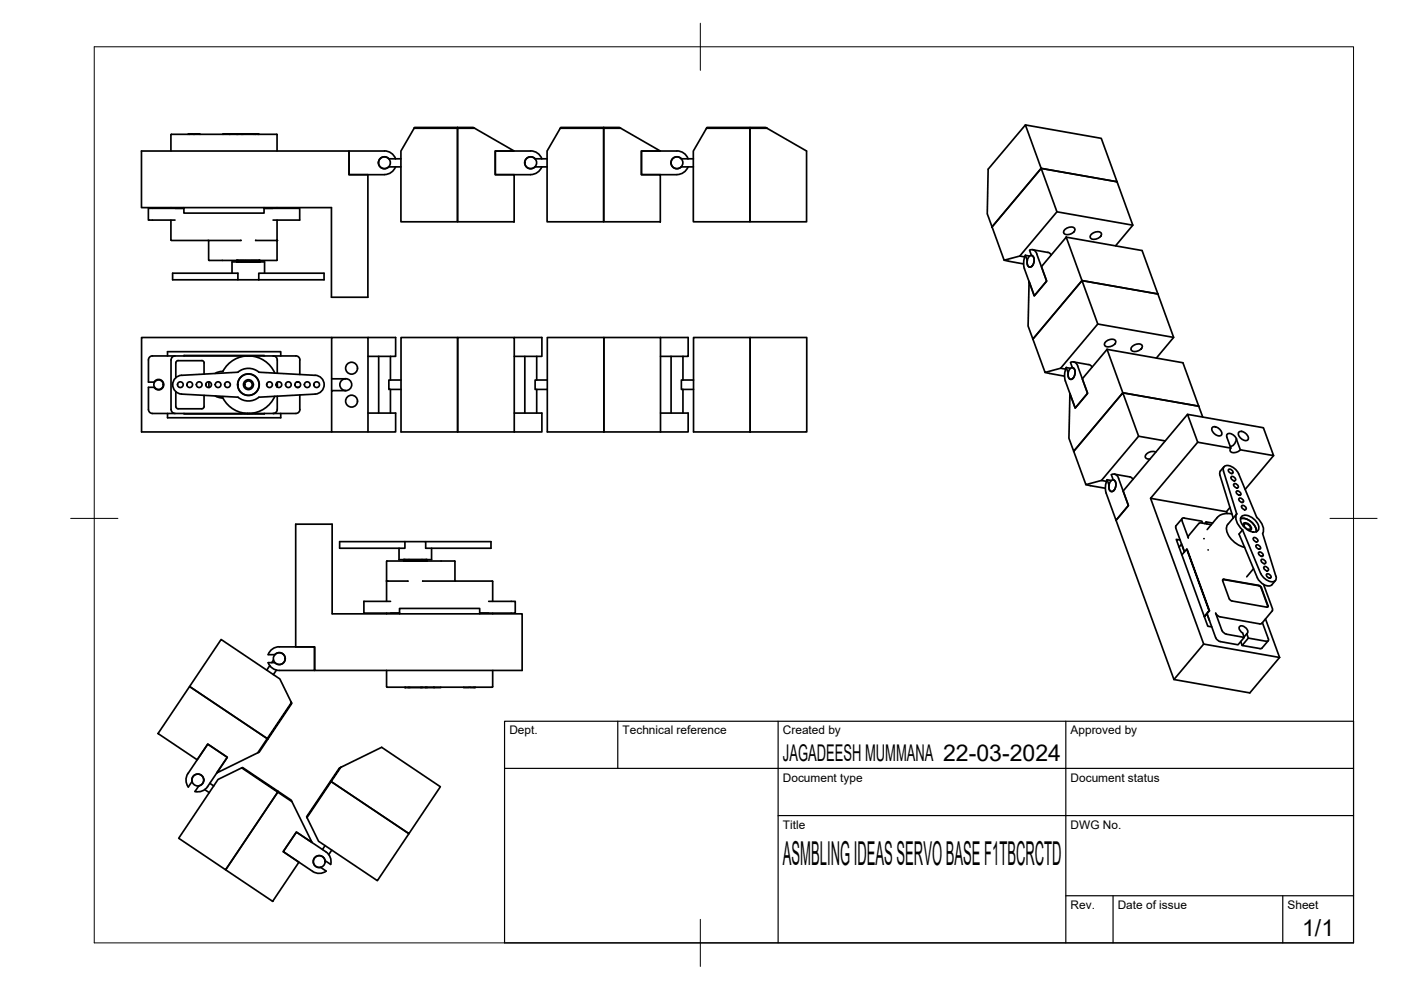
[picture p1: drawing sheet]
<svg xmlns="http://www.w3.org/2000/svg" width="297mm" height="210mm" viewBox="0 0 297 210" stroke-linecap="round" stroke-linejoin="round" font-family="sans-serif">
<!-- layer: Visible -->
<g fill="none" stroke="#000" stroke-width=".36">
<path d="M30 32h44v5h4v26h-7.7v-19h-40.3zM40.2 28.5h.8M40.2 28.4l-.3 .1M41.2 28.5h1.2M47.2 28.5h1.4M48.7 28.5h1.4M50.4 28.4v.1M51.2 28.4l-.9 .1M51.5 28.4l-.3 .1M51.5 28.4l2.3 .1M51.5 28.4v.1M53.8 28.4l.3 .1"/>
<path d="M54.1 28.4l.7 .1M54.7 28.4v.1M58.7 28.6v3.4M58.8 28.6l-22.5-.1-.1 3.5M81.5 32h-7.5v5h7.5M81.5 32a2.51 2.51 0 0 1 2.4 1.7M82.4 35.4h2.6M83.9 35.4a2.51 2.51 0 0 1-2.4 1.6M85 33.7l-2.6-.1a1.26 1.26 0 0 0-1.8 0 1.26 1.26 0 0 0 0 1.8 1.26 1.26 0 0 0 1.8 0M87.8 27.2l.1-.2h9.1v.2h-9.2l-2.8 4.8v15h12v-20h3.3l.3 .2M97 27.2h3.6l8.4 4.8h-4v5h4v10h-12zM112.5 32h-7.5v5h7.5"/>
<path d="M112.5 32a2.51 2.51 0 0 1 2.4 1.7M113.4 35.4h2.6M114.9 35.4a2.51 2.51 0 0 1-2.4 1.6M116 33.7l-2.6-.1a1.26 1.26 0 0 0-1.8 0 1.26 1.26 0 0 0 0 1.8 1.26 1.26 0 0 0 1.8 0M118.8 27.2l.1-.2h9.1v.2h-9.2l-2.8 4.8v15h12v-20h3.3l.3 .2M128 27.2h3.6l8.4 4.8h-4v5h4v10h-12zM143.5 32h-7.5v5h7.5M143.5 32a2.51 2.51 0 0 1 2.4 1.7M144.4 35.4h2.6M145.9 35.4a2.51 2.51 0 0 1-2.4 1.6M147 33.7l-2.6-.1a1.26 1.26 0 0 0-1.8 0 1.26 1.26 0 0 0 0 1.8 1.26 1.26 0 0 0 1.8 0M149.8 27.2l.1-.2h9.1v.2h-9.2l-2.8 4.8v15h12v-19.8v19.8h12v-15l-8.7-5h-3.3v.2h3.6"/>
<path d="M217.4 26.5l-7.9 9.4-.2 9.4 1 2.8M217.4 26.5l16.1 2.8 3.3 9.2-16.1-2.8zM220.7 35.7l3.4 9.2-7.9 9.4-3.3 .9-2.6-7.1zM236.8 38.5l3.4 9.2-3.7 4.4M236.8 38.5l-16.1-2.8-10.4 12.4M36.2 46.7l.2 4.3M36.2 44v.2M39 44v1.2h17v-1.2M39 44.2h-7.5v2.5h5.6M44.2 51l.1 4.2 14.5-.1M49.2 57.9v-2.4h6.9v2.4M50.2 55.5v-.3v.3"/>
<path d="M50.3 55.2v.3M50.4 55.2v.3M50.4 59.3h-13.8v-1.4h13.8v1.4h4.5M50.6 55.2v.3M50.7 55.2v.3M50.8 55.2v.3M50.9 55.2v.3M51.1 55.2v.3M51.1 50.9l-14.8 .1M51.3 55.2v.3M51.5 55.2v.3M51.6 55.2v.3"/>
<path d="M51.7 55.2v.3M51.8 55.2v.3M51.9 55.2v.3M52 55.2v.3M52.2 55.2v.3M52.3 55.2v.3M52.4 55.2v.3M52.5 55.2v.3M52.6 55.2v.3M52.7 55.2v.3M52.8 55.2v.3M52.9 55.2v.3"/>
<path d="M53 55.2v.3M53.1 55.2v.3M53.3 55.2v.3M53.4 55.2v.3M53.5 55.2v.3M53.6 55.2v.3M53.7 55.2v.3M53.8 55.2v.3M54 55.2v.3M54.2 55.2v.3M54.2 50.9l4.5 .1M54.4 55.2v.3"/>
<path d="M54.5 55.2v.3M54.7 55.2v.3M54.8 55.2v.3M54.9 57.9h13.8v1.4h-13.8zM54.9 55.2v.3M55 55.5v-.3v.3M55.1 55.2v.3M55.1 55.5v-.3v.3M57.9 44.2h-1.9h7.5v2.5h-5.6M58.7 46.7v8.4M58.7 44v.2M58.8 50.9l-.1 .1"/>
<path d="M212.9 55.2l4.1 .8M216.2 54.3l1.1 .2M217.4 54.1l.9 .2M218.2 54.4l.2-.2a.97 .97 0 0 1 .8 1.5 .86 .86 0 0 1-1.2 .8 1.79 1.79 0 0 1 .2-2.1zM218.3 53.1l.4 1.1a1.49 1.49 0 0 1-.3 2.4 1 1 0 0 1-.6-1.4l-.4-1.1M218.3 53.1a1.01 1.01 0 0 1 1.5 .8l2.1 5.7-2.6 3.1-2.2-6.2v-1.4l.3-1M218.9 53l3.3 .5M222.2 53.5l.7 .5M224.1 44.9l16.1 2.8M225.7 48.8l.6-.5a.97 .97 0 0 1 1.6 .5 1.54 1.54 0 0 1-2.4 .6zM226.1 50.3l3.3 9.2-10.4 12.4-1-2.8 .2-9.4 1.1 3 2.6-3.1-1.1-3.1zM226.1 50.3l16 2.8 3.4 9.2"/>
<path d="M229.4 59.5l3.3 9.2-7.8 9.4-3.3 .9-2.6-7.1zM229.4 59.5l16.1 2.8M231.3 49.8l.6-.5a.97 .97 0 0 1 1.6 .5 1.54 1.54 0 0 1-2.3 .6zM32.3 75.5h30.4M32.3 75.5a.86 .86 0 0 0-.8 .8v4.7h1.2M35.5 75.5v-.9h24v.9M37.1 75.5a.89 .89 0 0 0-.8 .8v10.5a.86 .86 0 0 0 .8 .9M37.8 76.5h5M37.8 76.4l-.5 .3v.2v3.2M38.5 79.6a2 2 0 0 0-1.9 2 2 2 0 0 0 1.9 2M39 75.5h17M42.8 76.4l.4 .3 .1 .2"/>
<path d="M43.3 77v2.3M51.1 75.5v.1M52.5 75.5h.1M52.8 75.5h.1M54.2 75.5v.1M54.9 78.9l11.9 .7a2 2 0 0 1 1.9 2 2 2 0 0 1-1.9 2l-11.9 .6M54.9 78.9a3.5 3.5 0 0 0-4.4 0l-12 .7M57.9 75.5a.86 .86 0 0 1 .9 .8v2.8M58.3 79.1a6.2 6.2 0 0 0-5.5-3.6 6.2 6.2 0 0 0-5.6 3.3l-.9 .1-.7 .3M62.7 75.5a.86 .86 0 0 1 .9 .8M63.6 76.3v3.1M70.3 71.6h-40.3v20h40.3"/>
<path d="M78 71.6h5.9v4h-5.9M80.3 75.6v12M82.8 75.6v5M85 71.6h12v20v-20h12v20h-24zM109 71.6h5.9v4h-5.9M111.3 75.6v12M113.8 75.6v5M116 71.6h12v20v-20h12v20h-24zM140 71.6h5.9v4h-5.9M142.3 75.6v12M144.8 75.6v5M147 71.6h12v20h-12z"/>
<path d="M159 71.6h12v20h-12zM221.6 79l4.1 .7M224.9 78.1l1 .2M226.1 77.9l.4 1.1M226.1 77.9l.9 .2M226.8 78.2l.3-.2a.97 .97 0 0 1 .8 1.5 .86 .86 0 0 1-1.2 .8 1.79 1.79 0 0 1 .1-2.1zM227.6 76.7l3.2 .6M228.5 77.6l2.1 5.8-2.6 3.1-2.2-6.2v-1.4l.3-1M228.5 77.6a1.07 1.07 0 0 0-1.5-.8l.4 1.2a1.44 1.44 0 0 1-.1 2.3 .71 .71 0 0 1-.7-.1 .71 .71 0 0 1-.2-.8l.1-.4M230.8 77.3l.8 .5M232.7 68.7l16.1 2.8M234.3 72.6l.6-.5a.97 .97 0 0 1 1.7 .5 1.54 1.54 0 0 1-2.4 .6z"/>
<path d="M234.7 74.1l3.4 9.2-10.5 12.4-1-2.8 .2-9.4 1.2 3 2.6-3.1-1.1-3.1zM234.7 74.1l16.1 2.8 3.3 9.2M240 73.5l.6-.4a.97 .97 0 0 1 1.6 .5 1.54 1.54 0 0 1-2.4 .6zM245.5 62.3l3.3 9.2-3.6 4.4M32.7 82.1h-1.2v4.7a.86 .86 0 0 0 .8 .9h25.6M32.7 81a1.09 1.09 0 0 1 1.6-.3 1.09 1.09 0 0 1 0 1.7 1.09 1.09 0 0 1-1.6-.3M35.5 87.7v.9h24v-.9M37.3 83.1v3.1l.2 .4 .3 .1M38.5 83.6l12 .6a3.5 3.5 0 0 0 4.4 0M39 87.7h17M43.3 83.8v2.4M43.3 86.2l-.3 .4-.2 .1h-5"/>
<path d="M44.3 81v1.1M45.6 83.9l.7 .4 .9 .1a6.2 6.2 0 0 0 5.6 3.3 6.2 6.2 0 0 0 5.5-3.7M51.1 87.6h.1M52.5 87.7h.1M52.8 87.7h.1M54.2 87.6h.1M58.8 81.4h.1M58.8 81.1v.9zM58.8 84v2.8a.86 .86 0 0 1-.9 .9M58.8 81.7v.1M62.9 82.1h.5M62.9 81h.5"/>
<path d="M63.6 83.7v3.1M63.6 86.8a.86 .86 0 0 1-.9 .9h-4.8M70.3 80.3v2.5M73.3 80.3h-3v-8.7h7.7v20h-7.7v-8.8h3M73.3 80.3a1.26 1.26 0 0 0-1.2 1.3 1.26 1.26 0 0 0 1.2 1.2M73.3 80.3a1.26 1.26 0 0 1 1.3 1.3 1.26 1.26 0 0 1-1.3 1.2M78 87.6h5.9v4h-5.9M82.8 82.6v5M85 80.6h-2.6v2h2.6M109 87.6h5.9v4h-5.9M113.8 82.6v5M116 80.6h-2.5v2h2.5"/>
<path d="M140 87.6h5.9v4h-5.9M144.8 82.6v5M147 80.6h-2.5v2h2.5M238.1 83.3l3.3 9.2-7.9 9.4-3.3 .9-2.6-7.1zM238.1 83.3l16 2.8M241.4 92.5l5.6 1M245 95.9a1.61 1.61 0 0 0-2.2 1 .79 .79 0 0 0 1 .4M251.8 87.9l-13.7 16.2 1.1 3.1-2.6 3.1 12.3 33.8 16.1 2.8 6.3-7.5M253.9 93.8l-10 11.9 16.1 2.8M254.1 86.1l.9 2.3M257 90.6a1.45 1.45 0 0 1 2 1.7 1.45 1.45 0 0 1-2-1.7zM258.8 99.8l-.2 .4 .1 .5 2.8 9.1"/>
<path d="M259.5 99l-.7 .8M260.1 92.7l.9 2.3-7.1-1.2-2.1-5.9 16.1 2.8 2.1 5.9-7-1.2-.9-2.3M260.1 92.7v-.4a.97 .97 0 0 1 1.7 .2 .99 .99 0 0 1 0 1.6l-.6 .5h-.4M260.5 99.5a.66 .66 0 0 1 .7 .2 .66 .66 0 0 1 .1 .7 .66 .66 0 0 1-.6-.2 .66 .66 0 0 1-.2-.7zM261 95l-.2 .3a.97 .97 0 0 0 1.6 .5l.6-.5M262.7 91.6a1.45 1.45 0 0 1 1.9 1.6 1.45 1.45 0 0 1-1.9-1.6zM270 96.6l-6 7.2M62.7 111.1h7.7v19h40.3v12h-44v-4.9h-4zM72 114.8h13.9v1.4h-13.9zM82 119v8.5M82 119h14.4l.1 4.1 .1 .1M84.6 116.2v2.5h6.9v-2.5"/>
<path d="M85.6 118.7v.2M85.6 118.7v.2v-.2M85.7 118.7v.2M85.9 114.8h4.4v1.4h13.8v-1.4h-13.8M85.9 118.7v.2M86 118.7v.2M86.1 118.7v.2M86.2 118.7v.2M86.3 118.7v.2M86.5 118.7v.2M86.7 118.7v.2M86.9 118.7v.2"/>
<path d="M87 118.7v.2M87.1 118.7v.2M87.2 118.7v.2M87.3 118.7v.2M87.4 118.7v.2M87.6 118.7v.2M87.7 118.7v.2M87.8 118.7v.2M87.9 118.7v.2M88.1 118.7v.2M88.2 118.7v.2M88.3 118.7v.2"/>
<path d="M88.4 118.7v.2M88.5 118.7v.2M88.7 118.7v.2M88.8 118.7v.2M88.9 118.7v.2M89 118.7v.2M89.1 118.7v.2M89.2 118.7v.2M89.4 118.7v.2M89.6 118.7v.2M89.8 118.7v.2M89.9 118.7v.2"/>
<path d="M90 118.7v.2M90.1 118.7v.2M90.2 118.7v.2M90.3 118.7v.2M90.4 118.7v.2M90.5 118.7v.2M90.5 118.7v.2v-.2M230.2 102.7l4.1 .8M233.5 101.9l1.1 .2M234.7 101.7l.4 1.1v.4a.68 .68 0 0 0 .2 .8 .68 .68 0 0 0 .9-.1 1.47 1.47 0 0 0-.2-2.2M234.7 101.7l.9 .2M234.7 101.7l-.3 1.5 .1 1.3"/>
<path d="M235.5 102l.3-.2a.97 .97 0 0 1 .7 1.5 .86 .86 0 0 1-1.1 .8 1.79 1.79 0 0 1 .1-2.1zM235.6 100.7l.4 1.1M235.6 100.6a1.01 1.01 0 0 1 1.6 .8l2 5.8-2.6 3.1-2.1-5.7M236.3 100.5l3.2 .6M239.5 101.1l.7 .5M243.9 105.7l11.3 30.9-6.3 7.5M249.3 111.9l1.8 5.1-.5-1.4M249.3 111.5v.4M250.2 114.5l-.8-.1 6.7 18.4 .8 .1M250.5 115.4l-.5 .6M250.6 110l-1.3 1.5M251 109.8l3.8 .7 .2 .4"/>
<path d="M251.1 109.8l-.5 .1v.5l1.3 3.7M251.6 116.4l-1 1.3M252 113.6l-.1 .4M255.2 114.2h.1M255.7 110.7l.2 .4M256.1 116.6h.1M256.8 111.2l-2.5-.3-2.3 2.7M257.1 110.9l-1.4-.2-.3 .3M260 108.5l.2 .4M260.3 111.2a2.34 2.34 0 0 0 .4 2.7l1.5 1.4 1.7 .7M260.8 107.6l-.8 .9M261.1 101a.66 .66 0 0 1 .7 .2 .66 .66 0 0 1 .1 .7 .66 .66 0 0 1-.7-.2 .66 .66 0 0 1-.1-.7z"/>
<path d="M261.2 109l-1.4-.1-1.2 .4-.4 .3-2.3 2.7M261.5 109.8l.7-.8-2.8-9.1a.94 .94 0 0 1 .3-1.1 .94 .94 0 0 1 1.2 0l1.2 .9 .5 .7 3.9 9.3a3.2 3.2 0 0 1 1.2 3.4M261.5 109.8l-1.2 1.4M261.7 102.6a.66 .66 0 0 1 .6 .2 .66 .66 0 0 1 .1 .6 .66 .66 0 0 1-.6-.2 .66 .66 0 0 1-.1-.6zM262.2 108.9a2.96 2.96 0 0 0 1.2 3.4M262.2 104.1a.66 .66 0 0 1 .7 .2 .66 .66 0 0 1 .1 .7 .66 .66 0 0 1-.7-.2 .66 .66 0 0 1-.1-.7zM262.8 105.6a.66 .66 0 0 1 .6 .2 .66 .66 0 0 1 .1 .7 .66 .66 0 0 1-.6-.2 .66 .66 0 0 1-.1-.7zM263 110a2.97 2.97 0 0 1 3.3 2.8M263 109.9a3.1 3.1 0 0 1 3.4 2.9M263.2 109.5a2.03 2.03 0 0 1 2.6 .5 2.03 2.03 0 0 1 .9 2.5 2.03 2.03 0 0 1-2.6-.5 2.03 2.03 0 0 1-.9-2.5zM263.3 107.2a.66 .66 0 0 1 .7 .2 .66 .66 0 0 1 .1 .7 .66 .66 0 0 1-.6-.2 .66 .66 0 0 1-.2-.7zM263.4 112.3l3.9 9.3a2.61 2.61 0 0 0 3 1.6l.3-.6-.1-.4-2.8-9.1"/>
<path d="M263.4 112.3l-.7 .9 3.9 9.3a2.71 2.71 0 0 0 2.9 1.6l.9-1M263.6 111.5v-.3a.72 .72 0 0 1 1.2 0l.3 .2a.55 .55 0 0 1 .2 .7 .55 .55 0 0 1-.6 .4M263.8 111.1a.92 .92 0 0 1 1.3 1.1 .92 .92 0 0 1-1.3-1.1zM265.8 114a.66 .66 0 0 1 .7 .2 .66 .66 0 0 1 .1 .7 .66 .66 0 0 1-.7-.2 .66 .66 0 0 1-.1-.7zM266.4 115.5a.66 .66 0 0 1 .6 .2 .66 .66 0 0 1 .2 .7 .66 .66 0 0 1-.7-.2 .66 .66 0 0 1-.1-.7zM266.9 117.1a.66 .66 0 0 1 .7 .2 .66 .66 0 0 1 .1 .6 .66 .66 0 0 1-.6-.2 .66 .66 0 0 1-.2-.6zM267.5 118.6a.66 .66 0 0 1 .6 .2 .66 .66 0 0 1 .2 .7 .66 .66 0 0 1-.7-.2 .66 .66 0 0 1-.1-.7zM56.9 138.8h1.4M58 139.9l-.4 .6M59.2 137.2h7.5v4.9h-7.5a2.51 2.51 0 0 1-2.3-1.6h1.4a1.26 1.26 0 0 0 1.8 0 1.26 1.26 0 0 0 0-1.8 1.26 1.26 0 0 0-1.8 .1M59.2 137.1a2.51 2.51 0 0 0-2.3 1.7M82 130v.1"/>
<path d="M82.8 127.5h-5.6v2.5h7.5h-1.9M84.7 130.1v-1.1h17v1.1M86.5 123.2l-4.5 .1M89.6 123.2h14.8l.1 4.3M103.6 127.5h5.6v2.5h-7.5M104.5 130v.1M255.2 136.6l16.1 2.8M255.3 130.7l1.1-1.2-1 1.3M255.9 130.1l1.9 5.1 .6 .7 4.1 .8 1.3-1.6-3.8-.6M256.3 129.5l-4.7-13.1 4.8 13.1M259.2 122.9l7.6 1.3 .6 .4M263.1 136l.3 .9"/>
<path d="M263.5 134.2l-.3-.2a.66 .66 0 0 1-.5-.7 .66 .66 0 0 1 .6-.6l.9 .5a.76 .76 0 0 1 .1 1.1M263.5 134.2l.3 .9M264.4 134.4l.3 .9M264.4 134.4l-.6 .7M265.8 120.6l-1.5 1.7M266.9 124.1l-7.4-1.3-.3 .1 1.4 4.1 .4 .3 7.6 1.4M266.9 124.1l.5 .5 1.4 3.8 .1 .2-.3 .1M267.4 124.6l1.4 4.1M267.6 137.4l-.4 .1M267.7 132l1.2 3.4M267.9 123.9l1.9 5.2v.4l-2.3 2.7-.2 .1-8.6-1.5-.6-.3-.4-.5 1.4 3.7 .4 .5 .5 .3M268.1 120.1a.66 .66 0 0 1 .6 .2 .66 .66 0 0 1 .1 .7 .66 .66 0 0 1-.6-.2 .66 .66 0 0 1-.1-.7z"/>
<path d="M268.3 131.2l3 8.2M268.6 121.7a.66 .66 0 0 1 .7 .2 .66 .66 0 0 1 .1 .7 .66 .66 0 0 1-.7-.2 .66 .66 0 0 1-.1-.7zM268.9 135.9l-1.3 1.5M268.9 135.4v.5l-.4 .1-3.8-.7-1.3 1.6 3.7 .6M40.2 145.6l16.5 11-2 3-8.7 4.3 2.2-3.3-4.2-2.8-2.2 3.3-8.3-5.6zM57.2 141.1l-.6 1M58.6 142.1l-.6 .9M61.8 149l.1 .1-5.1 7.6-.1-.1 5.1-7.6-2.5-5.1-12.4-8.3-6.7 10 16.6 11.1-1.9 2.8-.2 .1M82 142.1v3.5M82 145.6l.1 .1M82.1 145.7h22.3M85.9 145.7l.7 .1"/>
<path d="M86 145.7v.1M86.6 145.7l.2 .1M86.8 145.7l2.5 .1M89.3 145.7v.1M89.5 145.7l-.2 .1M90.3 145.7v.1M90.4 145.7l-.9 .1M90.6 145.7h1.3M92.1 145.7h1.4M98.3 145.7h1.2M99.7 145.7h.8M100.8 145.7l-.3 .1"/>
<path d="M104.5 142.1l-.1 3.6M43.4 167.4l1 .7M44 166.8a2.51 2.51 0 0 1-2.7 1l.8-1.2a1.26 1.26 0 0 0 1.1-1.4 1.26 1.26 0 0 0-1.5-1 1.26 1.26 0 0 0-1 1.5l-.8 1.2a2.52 2.52 0 0 1 0-2.9l4.1-6.2 4.2 2.8-4.2 6.2M44.5 166.1l.8 .5M51.2 162.8l.2-.1 7.6 5.1-.1 .2-7.7-5.2-5 2.5-8.3 12.4 9.9 6.7 11.2-16.6 2.8 1.9 .1 .3M58.9 168l3 2 4.3 8.6-3.4-2.2-2.8 4.2 3.4 2.2-5.6 8.3-10-6.7zM62.8 176.4l6.3 4.2a2.51 2.51 0 0 1 1 2.7l-1.2-.8a1.26 1.26 0 0 0-1.4-1.1 1.26 1.26 0 0 0-1 1.5 1.26 1.26 0 0 0 1.5 1l1.2 .8a2.5 2.5 0 0 1-2.9 .1l-6.3-4.2zM68.9 179.3l-.5 .8M72.2 162.7l-2 3-.1-.1 1.9-2.8 8.9-4.4 12.5 8.4-6.7 10-16.5-11.1 16.5 11.1-6.7 9.9-12.5-8.3-2.4-5.1 5.1-7.6-.1-.1-5.1 7.6 .1 .1M70.3 180.2l-.6 1"/>
<circle cx="81.5" cy="34.5" r="1.26"/>
<circle cx="112.5" cy="34.5" r="1.26"/>
<circle cx="143.5" cy="34.5" r="1.26"/>
<circle cx="74.5" cy="78.1" r="1.26"/>
<circle cx="33.6" cy="81.6" r="1.01"/>
<circle cx="38.2" cy="81.6" r=".6"/>
<circle cx="40.2" cy="81.6" r=".6"/>
<circle cx="42.2" cy="81.6" r=".6"/>
<circle cx="44.2" cy="81.6" r=".6"/>
<circle cx="46.2" cy="81.6" r=".6"/>
<circle cx="48.2" cy="81.6" r=".6"/>
<circle cx="52.7" cy="81.6" r="1.05"/>
<circle cx="52.7" cy="81.6" r=".79"/>
<circle cx="52.7" cy="81.6" r="2.25"/>
<circle cx="52.7" cy="81.6" r="2.3"/>
<circle cx="57.1" cy="81.6" r=".6"/>
<circle cx="59.1" cy="81.6" r=".6"/>
<circle cx="61.1" cy="81.6" r=".6"/>
<circle cx="63.1" cy="81.6" r=".6"/>
<circle cx="65.1" cy="81.6" r=".6"/>
<circle cx="67.1" cy="81.6" r=".6"/>
<circle cx="74.5" cy="85.1" r="1.26"/>
<circle cx="59.2" cy="139.6" r="1.26"/>
<circle cx="41.9" cy="165.4" r="1.26"/>
<circle cx="67.7" cy="182.7" r="1.26"/>
</g>
<g fill="#000">
<circle cx="58.7" cy="51" r=".18"/>
<circle cx="52.8" cy="75.5" r=".18"/>
<circle cx="82.1" cy="123.2" r=".18"/>
</g>
<!-- layer: BORDER -->
<path d="M20 9.9h267v190h-267zM148.5 4.9v10M15 109.9h10M282 109.9h10M148.5 194.9v10" fill="none" stroke="#000" stroke-width=".21"/>
<!-- layer: TITLEBLOCK -->
<path d="M107 152.9h180v47h-180zM131 152.9v10M165 152.9v47M226 152.9v47M107 162.9h180M165 172.9h122M226 189.9h61M236 189.9v10M272 189.9v10" fill="none" stroke="#000" stroke-width=".25"/>
<text font-size="7" x="166" y="183.4">ASMBLING IDEAS SERVO BASE F1TBCRCTD</text>
<g font-size="4.9">
<text x="166" y="161.4">JAGADEESH MUMMANA 22-03-2024</text>
<text x="276.1" y="198.6">1/1</text>
</g>
<g font-size="2.5">
<text x="108" y="155.7">Dept.</text>
<text x="132" y="155.7">Technical reference</text>
<text x="166" y="155.7">Created by</text>
<text x="227" y="155.7">Approved by</text>
<text x="166" y="165.7">Document type</text>
<text x="227" y="165.7">Document status</text>
<text x="166" y="175.7">Title</text>
<text x="227" y="175.7">DWG No.</text>
<text x="227" y="192.7">Rev.</text>
<text x="237" y="192.7">Date of issue</text>
<text x="273" y="192.7">Sheet</text>
</g>
</svg>
